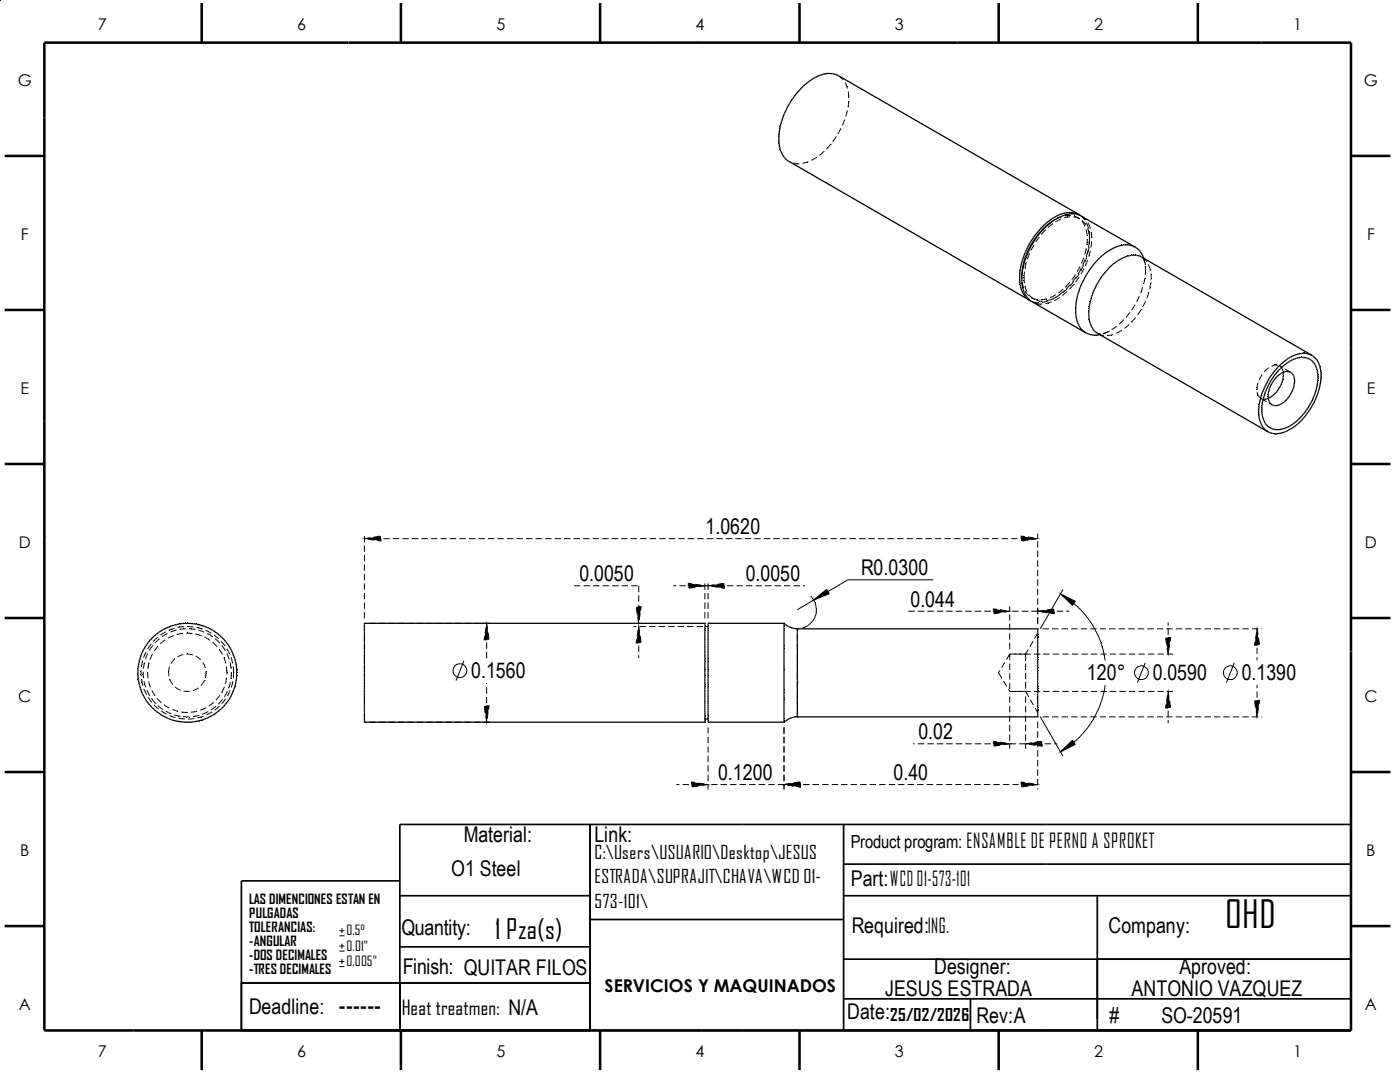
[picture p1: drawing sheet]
<svg xmlns="http://www.w3.org/2000/svg" width="279mm" height="216mm" viewBox="0 0 279 216" stroke-linecap="round" stroke-linejoin="round" font-family="sans-serif">
<g fill="#000">
<path d="M158.1 19.6l.1 .1zM158.4 19.1l.1 .1zM158.7 18.7l.2 .1zM159.1 18.3l.1 .1zM159.5 17.9h.1zM159.9 17.5v.1zM159.9 17.4v.2zM160.2 17.1l.1 .1zM160.6 16.7l.1 .1zM160.7 16.7v.1zM161 16.4l.1 .1zM161.4 16.1l.1 .1z"/>
<path d="M161.8 15.8l.1 .1zM162.2 15.6l.1 .1zM162.6 15.3l.1 .2zM163.1 15.1v.1zM163.4 14.9l.1 .2zM163.9 14.8v.1zM164.3 14.7v.1zM164.6 14.6l.1 .1zM164.7 14.6v.1zM165.1 14.6v.1zM165.4 14.5v.1zM165.8 14.6v.1z"/>
<path d="M166.2 14.6l-.1 .1zM166.5 14.6v.2zM166.8 14.7v.2zM167.1 14.9v.1zM155.3 28.2h.1zM155.3 27.2h.1zM155.4 28.6h.1zM155.4 26.8h.1zM155.4 29h.1zM155.4 26.2h.1zM155.5 29.5l.1-.1zM155.5 25.7h.1z"/>
<path d="M155.6 25.2h.1zM155.7 24.7h.1zM155.9 30.6l.1-.1zM155.9 24.2h.1zM156 30.9h.2zM156 23.7h.2zM156.2 23.1l.1 .1zM156.4 22.6h.1zM156.8 31.7l-.1 .1zM156.7 31.8l.1-.1zM156.7 22.1h.1zM156.9 32l.1-.1z"/>
<path d="M157.2 32.2l.1-.1zM157.2 21.1h.1zM157.5 20.6l.1 .1zM157.8 20.1l.1 .1zM203.4 55.9h.1zM203.4 54.9h.1zM203.4 56.3h.1zM203.4 54.5h.1zM203.5 56.8h.1zM203.5 54h.1zM203.5 57.2h.2zM203.5 53.5h.2z"/>
<path d="M203.6 57.6h.2zM203.6 53h.2zM203.8 58l.1-.1zM203.8 52.5h.1zM203.8 56.2l.1-.1zM203.8 55.2h.1zM203.8 54.7h.1zM203.8 56.6h.2zM203.8 54.7h.2zM203.8 54.2l.2 .1zM203.9 58.3h.1zM203.9 57h.1z"/>
<path d="M203.9 51.9h.1zM203.9 54.2h.1zM203.9 53.8h.1zM204 57.4h.1zM204 53.7l.1 .1zM204.1 58.7l.1-.1zM204.1 57.9l.1-.1zM204.1 51.4h.1zM204.1 53.2l.1 .1zM204.1 52.7l.1 .1zM204.2 58.3l.1-.1zM204.2 52.7h.1z"/>
<path d="M204.2 52.2l.1 .1zM204.4 58.9l-.1 .1zM204.3 50.9h.1zM204.3 52.2h.2zM204.6 59.2l-.1 .1zM204.5 50.3l.1 .1zM204.6 58.8v.1zM204.5 51.6l.1 .1zM204.7 59.5l.2-.1zM204.7 59.2h.2zM204.7 49.8l.2 .1zM204.7 51.1l.2 .1z"/>
<path d="M204.7 50.7l.2 .1zM205 58.8h.1zM205 59.7l.1-.1zM204.9 59.5l.2-.1zM204.9 50.6l.2 .1zM204.9 50.2l.2 .1zM205.2 59.8l.1-.1zM205.1 50.1h.2zM205.4 59.9h-.1zM205.2 48.8l.2 .1zM205.5 59.9l-.1 .1zM205.4 49.6h.1z"/>
<path d="M205.4 49.2l.1 .1zM205.5 48.3l.1 .1zM205.7 48.7l.1 .1zM206 48.6h.1zM206 48.3h.1zM206.1 47.3l.1 .1zM206.2 48.1h.2zM206.3 47.8l.1 .1zM206.5 46.9h.1zM206.6 47.3l.1 .1zM206.8 46.4l.1 .1zM206.9 46.9l.1 .1z"/>
<path d="M207.2 46l.1 .1zM207.3 46.7v.1zM207.3 46.5v.1zM207.5 45.6l.1 .1zM207.6 46.3l.1 .1zM207.6 46.1h.1zM207.9 45.2l.1 .1zM208 45.8l.1 .1zM208 45.7l.1 .1zM208.3 44.8l.1 .1zM208.4 45.5v.1zM208.4 45.3v.1z"/>
<path d="M208.7 44.5v.1zM208.7 44.4v.2zM208.7 45.1l.1 .1zM208.7 45h.1zM209.1 44.2h.1zM209.1 44.7l.1 .1zM209.1 44.6l.1 .1zM209.5 43.8v.1zM209.5 44.4l.1 .1zM209.5 44.3l.1 .1zM209.9 44.1l.1 .1zM210.3 43.3l.1 .1z"/>
<path d="M210.3 43.8l.1 .1zM210.7 59.3l.1 .1zM210.7 43.1v.1zM210.7 43.6l.1 .1zM211.5 58.7l.1 .1zM211.5 43.1l.1 .2zM211.9 42.5l.1 .2zM212 43v.1zM212.3 58.2l.1 .1zM212.3 42.4v.1zM212.4 58.7l.1 .1zM212.3 42.8l.1 .1z"/>
<path d="M212.6 57.2l.1 .1zM212.7 42.3v.2zM212.8 58.3l.1 .1zM213.1 42.3v.1zM213.1 42.6l.1 .2zM213.4 42.3l.1 .1zM213.5 42.3v.1zM213.5 42.5v.2zM213.8 42.3v.1zM213.9 42.5v.2zM214.2 56.3v.1zM214.2 42.3v.2z"/>
<path d="M214.3 42.5v.2zM214.5 42.4v.1zM214.6 42.6v.1zM214.7 59.9h.1zM215 42.6v.2zM215.2 43.5l.1-.1zM215.1 58.4h.1zM215.3 42.8v.1zM215.3 57.8l.1 .1zM215.5 42.8l-.1 .1zM215.6 43v-.1zM215.9 56.3h.1z"/>
<path d="M216.2 55.8h.1zM216.4 55.2l.1 .1zM216.7 54.8h.1zM217 54.3l.1 .1zM217.3 53.8l.1 .1zM217.6 59.7h.1zM217.6 53.3l.2 .1zM217.7 59.2h.1zM217.9 58.7l.1 .1zM218 52.9l.1 .1zM218.3 57.7l.1 .1zM218.5 57.2l.2 .1z"/>
<path d="M218.7 52.1l.1 .1zM218.7 52l.1 .2zM219.1 51.6l.1 .1zM219 56.3h.2zM219.5 51.3v.1zM219.6 55.4l.1 .1zM219.9 50.9l.1 .1zM220.3 50.6v.1zM220.3 54.5v.1zM220.6 54.1l.1 .1zM220.6 50.3l.1 .1zM220.9 53.7l.1 .1z"/>
<path d="M221.1 50v.1zM221.3 53.3l.1 .1zM221.5 49.7v.2zM221.7 53v.1zM221.9 49.5l.1 .2zM222 52.7h.1zM222.3 49.3v.1zM222.4 52.4l.1 .1zM222.7 49.1l.1 .2zM222.8 52.1v.1zM223.1 49v.1zM223.1 51.8l.1 .1z"/>
<path d="M223.5 48.9v.1zM223.6 51.6v.1zM223.5 51.6l.1 .1zM223.9 48.8v.1zM223.9 51.4l.1 .1zM224.3 48.8v.1zM224.3 51.2l.1 .2zM224.7 48.7v.2zM225 48.7v.2zM225.1 51v.1zM225.4 48.8l-.1 .1zM225.4 50.9l.1 .1z"/>
<path d="M225.7 48.9v.1zM225.8 50.8v.1zM226.1 48.9l-.1 .2zM226.2 50.8v.1zM226.1 50.8l.1 .1zM226.4 49.1l-.1 .1zM226.5 50.8v.1zM226.9 50.8l-.1 .2zM226.9 49.4v.1zM227.2 49.6l-.1 .1zM227.2 49.7h-.1zM227.2 50.9v.1z"/>
<path d="M227.4 50l.1-.1zM227.6 50.2h.1zM227.8 50.5h.1zM228 50.8h.1zM228.1 51.2l.2-.1zM228.3 51.5h.1zM205.8 60.1l-.1 .1zM214.5 62.4h.2zM214.5 61.4h.2zM214.6 62.8h.1zM214.6 60.9l.1 .1zM214.6 63.2h.2z"/>
<path d="M214.6 60.4l.2 .1zM214.7 63.7l.1-.1zM215.1 64.8l.1-.1zM215.3 65.1h.1zM215.6 65.4h-.1zM215.8 65.6l-.1 .1zM215.9 66l.1-.1zM216.3 66.1l-.1 .1zM216.5 66.3v.1zM216.8 66.5l-.1 .1zM217.1 66.6l-.1 .1zM217.2 62.9h.1z"/>
<path d="M217.2 63l.1-.1zM217.2 62.1h.1zM217.2 63.4h.1zM217.2 61.6h.1zM217.3 63.8h.1zM217.3 61.1l.1 .1zM217.3 61.2h.1zM217.4 66.7v.1zM217.3 64.2h.2zM217.3 60.7h.2zM217.5 64.6l.1-.1zM217.5 60.2h.1z"/>
<path d="M217.6 64.9h.1zM217.8 66.8l-.1 .1zM217.7 65.2h.1zM217.9 65.5h.1zM218.1 66.8v.2zM218.2 65.7l-.1 .1zM218.3 66.1l.1-.1zM218.4 66.9v.1zM218.6 66.3l.1-.1zM218.7 66.2l-.1 .1zM218.8 66.9v.1zM219.2 66.8v.2z"/>
<path d="M225.3 62.5l.1 .1zM225.8 64.3h.1zM251.4 79.8h.1zM251.5 79.3h.1zM251.6 78.8h.2zM251.8 78.3h.1zM252 79.5h.1zM252 77.8l.1 .1zM252.1 79l.2 .1zM252.2 77.3h.1zM252.3 78.6h.1zM252.4 74h.1z"/>
<path d="M252.4 78.1h.2zM252.4 76.8l.2 .1zM252.6 77.6l.2 .1zM252.7 76.3l.1 .1zM252.9 77.1l.1 .1zM252.9 79.1h.2zM252.9 75.9h.2zM253 79.3h.1zM253 79.4l.1-.1zM253 79.6h.1zM253 78.4l.1 .1zM253 78.7l.1 .1z"/>
<path d="M253 78.8h.1zM253.2 79.5v.1zM253.1 73.3l.1 .1zM253.1 79.9l.1-.1zM253.1 78.1h.1zM253.1 76.7l.1 .1zM253.2 77.8l.1 .1zM253.2 75.4l.1 .1zM253.2 77.5h.2zM253.4 79.3l.1 .2zM253.3 76.2l.1 .1zM253.4 77.1l.1 .1z"/>
<path d="M253.4 77.2h.1zM253.5 74.9l.1 .1zM253.7 79.2v.1zM253.6 75.8l.1 .1zM253.7 76.5l.1 .1zM253.9 79l.1 .1zM253.9 76.2l.1 .1zM253.8 74.5l.2 .1zM253.9 75.4h.1zM254.2 78.8l.1 .1zM254 75.9l.2 .1zM254.2 74.9l.1 .1z"/>
<path d="M254.2 74.1l.1 .1zM254.4 78.6l.1 .1zM254.3 75.6l.1 .1zM254.5 75.4h.1zM254.5 74.5l.1 .1zM254.5 73.7l.1 .1zM254.6 78.4h.1zM254.7 75.1l.1 .1zM254.8 74.1l.1 .1zM254.8 73.3l.1 .1zM255.1 77.8v.1zM255 74.9l.1 .1z"/>
<path d="M255.2 77.5l.2 .1zM255.1 73.8l.1 .1zM255.2 74.7l.1 .1zM255.2 72.9l.1 .1zM255.4 77.2l.1 .1zM255.6 76.9l.1 .1zM255.6 73.2l.1-.1zM255.5 73.4l.1 .1zM255.6 72.6l.1 .1zM255.7 74.3l.1 .2zM255.8 73.1l.1 .1zM255.9 75.9l.2 .1z"/>
<path d="M256 75.6h.2zM256 74.2v.1zM255.9 72.3h.1zM256.1 75.3l.1 .1zM256.1 75h.1zM256.1 74.5l.1-.1zM256.2 72.8v.1zM256.2 74.1l.1 .2zM256.3 71.9l.1 .2zM256.5 74v.2zM256.5 72.5l.1 .1zM256.8 74v.1z"/>
<path d="M256.7 74l.1 .1zM256.7 71.7l.1 .1zM257 79.5v.1zM257 74v.1zM256.9 72.3h.1zM257.2 79.2l.1 .1zM257.2 74v.2zM257.3 72v.1zM257.4 79h.1zM257.4 74.1v.1zM257.5 71.2v.1zM257.6 78.7h.1z"/>
<path d="M257.6 74.2v.1zM257.6 71.8l.1 .1zM257.7 78.4h.2zM257.8 74.3l-.1 .1zM257.9 78l.1 .1zM258 74.5h-.1zM258 77.7l.1 .1zM258 74.7l.1-.1zM258 71.6l.1 .2zM258.2 77.1h.2zM258.2 75.1h.2zM258.3 76.8h.1z"/>
<path d="M258.3 75.4l.1-.1zM258.2 70.8l.1 .1zM258.3 76.5h.1zM258.3 75.6h.1zM258.4 76.2h.1zM258.4 75.9h.1zM258.4 71.5v.1zM258.6 70.7l.1 .1zM258.7 71.4l.1 .1zM259 70.5v.2zM259.3 70.4l.1 .2zM259.4 70.4v.2z"/>
<path d="M259.4 71.2l.1 .1zM259.5 71.2v.1zM259.7 70.4l.1 .1zM259.8 71.2v.1zM260.1 71.2v.1zM260.1 70.4v.1zM260.4 71.2v.1zM260.4 70.4v.1zM260.8 71.3l-.1 .1zM260.8 70.4l-.1 .1zM261.1 71.4l-.1 .1zM261.1 70.5v.1z"/>
<path d="M261.3 71.5v.1zM261.4 70.6v.1zM261.5 71.8l.1-.1zM261.7 70.7v.1zM261.8 71.8v.2zM261.9 71.8l-.1 .2zM261.9 71l.1-.1zM262.1 72.1l-.1 .1zM262 72.2l.1-.1zM262 79.6l.1 .1zM262.2 72.4l.1-.1zM262.2 79.2h.1z"/>
<path d="M262.3 71l-.1 .2zM262.4 78.7h.1zM262.5 71.2l-.1 .2zM262.4 79.9l.1 .1zM262.5 72.9h.1zM262.5 78.2l.1 .1zM262.6 71.6l.1-.1zM262.6 79.5h.2zM262.7 73.2h.1zM262.7 77.8h.1zM262.8 73.6l.1-.1zM262.8 77.3h.1z"/>
<path d="M262.8 71.8h.1zM262.8 79h.1zM262.9 73.9h.1zM262.9 76.8h.1zM262.9 76.8l.1 .1zM262.9 74.3h.2zM262.9 76.4h.2zM263 74.7h.1zM263 75.9h.1zM263 75.1h.1zM263 75.5h.1zM263 72.1h.1z"/>
<path d="M263 78.5h.1zM263.1 72.4h.2zM263.1 78h.2zM263.3 77.5h.1zM263.4 73.1h.1zM263.4 77h.1zM263.5 73.5l.1-.1zM263.5 76.5h.1zM263.5 76.5l.1 .1zM263.6 73.9h.1zM263.6 76.1h.1zM263.6 74.3h.1z"/>
<path d="M263.6 75.6h.1zM263.7 74.7h.1zM263.7 75.1h.1zM251.1 81.7h.1zM251.1 82.5h.1zM251.1 82.1h.1zM251.1 81.2h.1zM251.1 83h.1zM251.2 80.7h.1zM251.2 83.4h.1zM251.2 80.3h.2zM251.2 83.8l.2-.1z"/>
<path d="M251.4 84.2l.1-.1zM251.5 84.5h.1zM251.8 84.8h-.1zM251.6 84.8h.2zM251.7 81.3h.1zM251.7 82.2h.1zM251.7 81.7h.1zM251.8 80.9h.1zM251.8 82.6l.1-.1zM251.8 80.4h.1zM251.8 83l.1-.1zM251.9 85l-.1 .1z"/>
<path d="M251.9 80h.1zM251.9 83.3h.1zM252 83.7h.1zM252 85.4l.1-.1zM252.1 84l.2-.1zM252.2 85.7l.1-.1zM252.4 84.2l-.1 .1zM252.3 84.3l.1-.1zM252.6 85.8l-.1 .1zM252.6 84.8h.2zM252.8 86l-.1 .1zM252.9 85.1l.1-.1z"/>
<path d="M253.1 86.1l-.1 .2zM253.2 85.2l-.1 .1zM253.2 80.1h.1zM253.2 80.3h.2zM253.4 85.3v.2zM253.4 80.5h.1zM253.5 80.7l.1-.1zM253.6 86.4v.1zM253.7 85.5v.1zM253.7 80.8l.1-.1zM253.8 80.7l-.1 .2zM254 80.8l-.1 .1z"/>
<path d="M254 86.5l-.1 .1zM254 85.6v.1zM254 85.6l-.1 .1zM254.2 80.9l-.1 .1zM254.3 85.7v.1zM254.3 86.5v.2zM254.4 80.9l-.1 .2zM254.6 80.9v.2zM254.6 85.7v.2zM254.6 86.6v.1zM254.8 80.9v.2zM254.9 85.7v.2z"/>
<path d="M254.9 86.5v.2zM255.1 80.9v.1zM255.2 85.7v.2zM255.3 80.8l.1 .1zM255.3 86.5v.1zM255.5 80.7l.1 .1zM255.6 85.7v.1zM255.7 86.4v.2zM255.8 80.6h.1zM255.9 85.6v.1zM256 80.4l.1 .1zM256 86.3l.1 .1z"/>
<path d="M256 86.3v.1zM256.2 85.5l.1 .1zM256.3 80.2l.1 .1zM256.4 86.2l.1 .1zM256.4 86.2v.1zM256.5 80l.1 .1zM256.6 85.4l.1 .1zM257 85.2v.1zM257.1 85.9l.1 .1zM257.5 85.6l.1 .2zM257.7 84.8l.1 .1zM257.9 85.4l.1 .1z"/>
<path d="M258.1 84.6v.1zM258.3 85.1l.1 .2zM258.4 84.3l.1 .1zM258.7 84.9v.1zM258.8 84l.1 .1zM259 84.5l.1 .1zM259.1 83.7l.1 .1zM259.4 84.2l.1 .1zM259.8 83l.1 .1zM260.1 82.6l.1 .1zM260.1 83.5l.1 .1zM260.4 82.3h.1z"/>
<path d="M260.4 83.1l.1 .1zM260.7 81.8l.1 .1zM260.7 82.7l.2 .1zM261 81.4l.1 .1zM261.1 82.3h.1zM261.3 81h.1zM261.4 81.8l.1 .1zM261.5 80.5l.2 .1zM261.9 80.9h.1zM262.2 80.4l.1 .1zM72.7 107.5l3.3-.5v.9zM72.2 107.5h.5z"/>
<path d="M76 107.9l.1 .2zM137.3 116.3l.1 .1zM137.4 116.4l3.3 .5-3.3 .5zM140.7 116.8l.5 .1zM140.7 116.9h.5zM141.3 116.9l3.3-.5v1zM140.8 116.9h.5zM144.6 117.4l.1 .1zM162.4 119.7l2.6-2.1 .5 .9zM161.9 120l.5-.3zM165 117.5v.1zM165.5 118.5h.1z"/>
<path d="M203.7 106.8l.1 .2zM203.8 107l3.3 .5-3.3 .4zM207.1 107.4l.5 .1zM207.1 107.5h.5zM211.6 118.5l3 1.5-.6 .8zM211.2 118.2l.4 .3zM214.6 120l.1-.1zM27.4 133.9l.1 .1zM27.4 134.5h.1zM27.4 133.4h.2zM27.4 135.1h.2zM27.5 132.8h.1z"/>
<path d="M27.5 135.7h.1zM27.6 132.2l.1 .1zM27.6 136.2h.1zM27.6 136.3l.1-.1zM27.7 131.7h.2zM27.7 136.8h.2zM27.9 131.1l.1 .1zM27.9 137.4l.1-.1zM28.1 130.6h.1zM28.1 137.9h.1zM28.3 130l.1 .1zM28.6 129.5l.1 .1z"/>
<path d="M28.8 129l.2 .1zM28.8 139.4h.2zM29.2 128.6l.1 .1zM29.3 139.9l-.1 .1zM29.5 128.1l.1 .1zM29.8 139.7h.1zM29.9 127.6l.1 .1zM30.4 139.5l-.1 .1zM30.3 127.2l.1 .1zM30.7 126.8l.1 .1zM30.9 128.1l.1 .1zM31.1 126.4l.1 .2z"/>
<path d="M31.2 129.2v.1zM31.6 126.1l.1 .1zM32 125.8l.1 .1zM32.6 125.5v.1zM33.1 125.2v.1zM33.6 125l.1 .1zM34.1 124.8l.1 .1zM34.7 124.6v.2zM35.2 124.5l.1 .1zM35.8 124.4v.1zM36.4 124.3v.1zM37 124.2v.2z"/>
<path d="M37.5 124.2v.2zM38.1 124.3v.1zM38.7 124.3v.2zM39.2 124.4v.1zM39.8 124.5v.2zM40.2 136.7h.1zM40.3 124.7v.1zM40.9 124.9v.1zM41.4 125.1v.1zM41.9 127.6l-.1 .1zM42 125.3l-.1 .2zM42.3 127l.1-.1z"/>
<path d="M42.6 128.4l.1-.1zM43 125.9l-.1 .2zM43.3 139.4l.1 .1zM43.3 126.4l.1-.1zM43.9 126.7h-.1zM44.2 127.1l.1-.1zM44.4 128.1l-.1 .1zM44.6 127.5l.1-.1zM45.1 127.9l-.1 .1zM45.4 128.3l-.1 .1zM45.8 128.8l-.1 .1zM45.7 139.6l.1 .1z"/>
<path d="M46 129.4l.1-.1zM46.2 129.8h.2zM46.2 138.6l.2 .1zM46.4 130.4l.2-.1zM46.4 138.1l.2 .1zM46.7 130.9h.1zM46.7 137.6h.1zM47 132h.1zM47 136.5h.1zM47.1 132.5h.1zM47.1 135.9l.1 .1zM47.2 133.1h.1z"/>
<path d="M47.2 135.4h.1zM47.2 133.7h.2zM47.2 134.8h.2zM47.2 134.2h.2zM72.7 139.6h.2zM72.7 139.1h.2zM72.7 134.8h.2zM72.7 132h.2zM72.7 131.4h.2zM72.7 129.4h.2zM72.7 128.9h.2zM72.7 125.7h.2z"/>
<path d="M72.7 125.5h.2zM72.7 125h.2zM72.7 124.8h.2zM96.6 127.7l-.1 .1zM97.1 124.4l.5 3.3h-1zM97.1 123.8l-.1 .6zM97.1 123.8l.1 .6zM127 128.3l-.1 .1zM126.9 128.3v.1zM127 121.1h1l-.5 3.3zM127.5 125l.5 3.3h-1zM127.5 124.5l-.1 .5z"/>
<path d="M127.5 124.5l.1 .5zM127.5 124.4v.5zM127.4 124.4l.1 .5zM128 121.1l.1-.1zM140.7 137.1h.1zM140.7 136.5h.1zM140.7 134.8h.1zM140.7 133.7h.1zM140.7 132h.1zM140.7 131.4h.1zM140.7 125.7h.1zM140.7 125.5h.1z"/>
<path d="M140.7 125h.1zM140.7 124.8h.1zM141.3 137.1h.1zM141.3 136.5h.1zM141.3 134.8h.1zM141.3 133.7h.1zM141.3 132h.1zM141.3 131.4h.1zM141.3 125.7h.1zM141.3 125.5h.1zM141.3 125h.1zM141.3 124.8h.1z"/>
<path d="M156.5 139.6h.1zM156.5 139.1h.1zM156.5 138.1h.1zM156.5 137.6h.1zM156.5 133.7h.1zM156.5 129.4h.1zM156.5 128.9h.1zM156.5 125.7h.1zM156.5 125.5h.1zM156.5 125h.1zM156.5 124.8h.1zM156.7 124.7l.1-.1z"/>
<path d="M157.1 124.8l-.1 .1zM157.4 125l-.1 .1zM157.7 125.2l-.1 .1zM158 125.3v.1zM158.4 125.4v.1zM158.7 125.4v.2zM159 125.5h.1zM159 126.7h.1zM159 127h.1zM159 127.3h.1zM159 130.6h.1zM159 131.1h.1z"/>
<path d="M159 131.6h.1zM159 133.2h.1zM159 133.7h.1zM159 136.9h.1zM159 137.4h.1zM159 137.9h.1zM161.8 124.3l.1 .1zM198.2 121.4v.1zM198.2 121.5l3.3 .5-3.3 .5zM201.5 122h.6zM207.1 122l3.3-.5v1zM206.5 122h.6z"/>
<path d="M206.5 122l.6-.1zM207.1 137.9h.1zM207.1 137.4h.1zM207.1 136.9h.1zM207.1 133.7h.1zM207.1 133.2h.1zM207.1 131.6h.1zM207.1 131.1h.1zM207.1 130.6h.1zM207.1 127.3h.1zM207.1 127h.1zM207.1 126.7h.1z"/>
<path d="M210.4 122.5l.1 .1zM214 120.8v.1zM214 120.9v-.1v.1zM214.6 120.6h.1zM215.3 121.3v-.1zM217.1 123.4l.1-.1zM232.6 127.2h1l-.5 3.3zM233.1 138l.5 3.3h-1zM233.1 137.4l-.1 .6zM233.1 137.4l.1 .6zM233.1 130.5v.6zM233 130.5l.1 .6z"/>
<path d="M233.6 127.2l.1-.1zM250.4 128.7l-.1 .1zM250.9 125.5l.5 3.2h-1zM250.9 124.9v.6zM251.4 139.7h.1zM29.5 140.4l.1-.1zM30 140.8h-.1zM30.4 141.2l-.1 .1zM30.8 141.6h-.1zM31.2 141.9l-.1 .1zM31.7 142.3l-.1 .1zM32.1 142.6l-.1 .1z"/>
<path d="M32.6 142.9v.1zM33.1 143.1v.2zM33.7 143.4l-.1 .1zM34.2 143.6l-.1 .1zM34.7 143.8v.1zM35.3 143.9l-.1 .1zM35.8 144v.1zM36.4 144.1v.1zM37 144.1v.1zM37.5 144.1v.1zM38.1 144.1v.1zM38.7 144v.1z"/>
<path d="M39.2 143.9v.2zM39.8 143.8v.1zM40.3 143.7v.1zM40.3 143.7l.1 .1zM40.9 143.5v.1zM41.4 143.3v.1zM41.8 140.8h.1zM41.9 143l.1 .1zM42.3 141.5l.1 .1zM42.4 142.7l.1 .2zM42.9 142.5h.1zM43.3 142.1l.1 .1z"/>
<path d="M43.8 141.8l.1 .1zM44.2 141.4l.1 .1zM44.6 141l.1 .1zM45 140.5l.1 .1zM45.3 140.1l.1 .1zM72.7 144.1h.2zM72.7 143h.2zM72.7 142.7h.2zM96.6 140.8h1l-.5 3.3zM97.1 144.1v.6zM97 144.1l.1 .6zM97.6 140.8h.1z"/>
<path d="M137.9 156h.1zM140.7 144.1h.1zM140.7 143.7h.1zM140.7 143.5h.1zM140.7 143h.1zM140.7 142.7h.1zM138 156l3.3 .5-3.3 .6zM141.3 156.5h.6zM141.3 144.1h.1zM141.3 143.7h.1zM141.3 143.5h.1zM141.3 143h.1z"/>
<path d="M141.3 142.7h.1zM156.5 156.5l3.3-.5v1.1zM155.9 156.5l.6 .1zM155.9 156.5h.6zM156.5 144.1h.1zM156.5 143.7h.1zM156.5 143.5h.1zM156.7 143.8l.1 .1zM157 143.6l.1 .1zM157.3 143.3l.1 .2zM157.6 143.2l.1 .1zM158 143.1v.1z"/>
<path d="M158.4 143v.1zM158.7 142.9v.1zM159 141.2h.1zM159 141.5h.1zM159 141.8h.1zM159.8 157.1h.1zM198.2 147.8v.1zM198.2 147.9l3.3 .5-3.3 .5zM201.5 148.3l.6 .1zM201.5 148.4h.6zM203.7 156h.1zM204.7 148.4l3.3-.5v1z"/>
<path d="M204.1 148.4l.6 .1zM204.1 148.4l.6-.1zM203.8 156l3.3 .5-3.3 .6zM207.1 156.5h.5zM207.1 141.8h.1zM207.1 141.5h.1zM207.1 141.2h.1zM208 148.9l.1 .1zM211.6 150l2.4-2.3 .6 .8zM211.2 150.3l.5-.2zM211.2 150.3l.4-.4zM214 147.7v-.1z"/>
<path d="M214 147.6v.1zM214.6 148.5h.1zM216.1 146.3l.1 .1zM232.5 141.4l.1-.1zM250.4 139.7h1l-.5 3.3zM250.9 143v.6zM250.8 143l.1 .6z"/>
</g>
<g fill="none" stroke="#000" stroke-width=".2">
<path d="M167.3 15.1l1 .9M168.7 16.5l.4 1.2M169.3 18.2l.1 1.3M157.5 32.2l.1 .1M158.2 32.6l1.3 .1M161.3 32.3l-1.2 .3M163 31.4l-1.1 .6M164.5 30.1l-1 .9M165.8 28.8h.1M165.8 28.8l-.9 .9M166.9 27.2l-.7 1.1M167.9 25.6l-.7 1.1"/>
<path d="M168.6 23.8l-.5 1.2M169.1 22l-.3 1.2M169.4 20.2l-.2 1.2M203.9 55.4v.3M204 56.3l.3 1.2M204.5 54.2l-.1 2.3M204.6 53.6h.1M204.6 57.1h.1M204.6 57.1l.4 1.2M204.6 58.1l.8 1M204.9 52.3l-.3 1.3M205.3 58.8l.9 .8"/>
<path d="M205.5 50.5l-.4 1.2M205.8 59.4l.5 .2M205.9 59.4l1.2 .4M206.2 59.6h.1M206.4 48.9l-.6 1.1M206.8 59.9l1.3 .2M207.4 47.3l-.7 1M208.7 45.8l-.9 1M209 59.6l-1.3 .2M209.9 59.7l-1.2 .3M210.1 44.6l-1 .8M210.7 58.8l-1.2 .6"/>
<path d="M210.9 59.2l-1.2 .6M211.5 59.4l-1.1 .6M211.6 58.8l-1.1 .6M211.8 43.7l-1.1 .6M211.8 43.3l-1.1 .4M212.2 57.7l-1 .8M212.3 58.1h.1M212.3 58.1l-.9 .8M212.6 57.2h.1M213 58.2l-1 .8M213 57.6l-.9 .8M213.5 56.3l-.9 .9"/>
<path d="M213.6 43.3l-1.2 .2M213.7 56.7l-.9 .9M213.7 43l-1.3 .1M214.2 43.3l1.2 .3M214.3 56.8h.1M214.3 56.8l-.9 .9M214.3 56.1l-.8 1M214.3 43.1l1.1 .6M214.6 54.8l-.7 1M214.8 55.2l-.7 1M215.1 43.4l.4 .3M215.4 55.2l-.7 1.1"/>
<path d="M215.4 54.6l-.7 1M215.6 53.1l-.6 1.1M215.6 43l.9 .9M215.7 54h.1M215.8 53.6l-.7 1.1M215.8 43.1h.1M215.9 43.1l.9 .8M215.9 44.1l.6 1.1M216 44l.7 1M216.2 52.9l-.5 1.1M216.3 53.6l-.6 1.1M216.3 51.4l-.4 1.2"/>
<path d="M216.5 51.8l-.4 1.2M216.7 45.8l.3 1.2M216.8 49.5l-.3 1.3M216.8 44.4l.5 1.2M216.9 51.1l-.4 1.2M217 47.7l-.1 1.2M217 45.6l.3 1.1M217.1 50l-.4 1.2M217.1 51.9l-.5 1.1M217.1 44.4l.5 1.2M217.3 46.2v.1M217.3 46.3l.1 2.3"/>
<path d="M217.3 49.3l-.2 1.2M217.4 48.1l-.2 1.3M217.6 50l-.3 1.2M217.8 46.3l.1 1.2M217.8 48.1l-.1 1.3M227.4 59.1l-.5 1.1M228 57.3l-.4 1.2M228.3 51.6l.3 1.2M228.3 51.6l.6 .6M228.3 51.6l-.4-.2 .3 .2 .3 .9M228.5 55.5l-.3 1.2M228.6 53v1.8"/>
<path d="M229.2 52.7l.4 1.2M229.3 58.3l-.4 1.2M229.6 53.9h.1M229.7 56.5h.1M229.7 56.5l-.3 1.2M229.7 54.6v1.2M206 60.2l.2 .1M206 60.2l1.3 .2M206.8 60.5l1.2 .2M209.2 60.1l-1.3 .3M209.8 60.2l-1.2 .4M219.5 66.8h.1"/>
<path d="M219.7 66.6l-.6-.1 .6 .3 .6 .1M220.7 66.4l-.6 .2M221.3 66.1l-1 .4M221.4 66l-.7 .4M222.2 66.7l-1.3 .3M222.9 65.1l-1.1 .7M223.9 65.9l-1.1 .6M224.3 63.8l-.9 .9M225.4 64.7l-1 .8M225.5 62.4l-.8 .9M225.8 64.3h.1M226.5 60.8l-.7 1"/>
<path d="M226.7 63.3l-.9 1M227.8 61.8h.1M227.8 61.8l-.8 1M228.6 60.1l-.6 1.1M250.9 77.6h.1M250.9 78.3l.2 .6 .4 .5M251.1 76.4l-.2 1.2M251.6 79.5l1.1 .6M251.9 74.7l-.6 1.1M253.1 79.5l-1 .1M253.2 73.4l-.9 .8M255 72.9h-.6l-.6 .2"/>
<path d="M255.4 73l.5 .4M255.6 73.2h.1M255.6 73.2l.3 .5 .2 .6M256.5 73.7l1.1 .6M253.3 80.4l.6 .4M72.7 106.9v1.3M72.7 108.8v1.3M72.7 110.7v1.3M72.7 112.6v1.3M72.7 114.5v1.3M72.7 116.4v1.3M72.7 118.3v1.3"/>
<path d="M73.4 107.6l1.3 .2M74 107.3l-1.3 .2h1.3M74.6 107.5h1.3M75.9 107l-1.3 .2M76 107.4v.5h-.7M76.5 107.5h1.3M78.4 107.5h1.3M80.3 107.5h1.3M82.2 107.5h1.3M84.1 107.5h1.3M86 107.5h1.3M87.9 107.5h1.3"/>
<path d="M89.8 107.5h1.3M91.7 107.5h1.3M93.6 107.5h1.3M95.5 107.5h1.3M97.4 107.5h1.3M99.3 107.5h1.2M101.2 107.5h1.2M103.1 107.5h1.3M105 107.5h1.3M106.9 107.5h1.3M108.8 107.5h1.3M110.7 107.5h1.3"/>
<path d="M112.6 107.5h1.2M114.5 107.5h1.2M114.6 116.9h1.2M116.4 107.5h1.2M116.5 116.9h1.2M118.3 107.5h1.2M118.4 116.9h1.2M120.2 107.5h1.3M120.3 116.9h1.2M122.1 107.5h1.3M122.2 116.9h1.2M124 107.5h1.2"/>
<path d="M124.1 116.9h1.2M125.9 107.5h1.2M126 116.9h1.2M127.5 116.9v1.3M127.5 118.8v1.3M127.8 107.5h1.2M129.7 107.5h1.2M131.6 107.5h1.2M133.5 107.5h1.2M134.3 116.9h.7M135.4 107.5h1.2M135.6 116.9h1.3"/>
<path d="M137.2 107.5h1.3M137.5 116.9h1.3M138.1 116.5l-.7-.1v.5M138.7 116.6l1.3 .2M138.8 117.2l-1.3 .1M139.1 107.5h1.3M139.4 116.9h3.2M140.7 116.4v1.3M140.7 118.3v1.3M140.7 116.9l-1.3 .2M141.1 107.5h1.2M141.3 116.4v1.3"/>
<path d="M141.3 118.3v1.3M142 117l1.3 .2M142.5 116.7l-1.2 .2M143 107.5h1.2M143.2 116.9h1.2M144.4 116.4l-1.2 .2M144.6 116.8v.6l-.7-.1M144.9 107.5h1.2M145.1 116.9h1.2M146.8 107.5h1.2M147 116.9h1.3M148.6 107.5h1.3"/>
<path d="M148.9 116.9h1.3M150.5 107.5h1.3M150.8 116.9h1.3M152.4 107.5h1.3M152.7 116.9h1.3M154.3 107.5h1.3M154.6 116.9h1.3M156.3 107.5h1.2M156.5 116.9h1.2M158.2 107.5h1.2M158.4 116.9h1.2M160 107.5h1.3"/>
<path d="M160.3 116.9h.4M161.8 119a3.8 3.8 0 0 1-1.7 6.3M161.9 107.5h1.3M162.4 119.7l-3.3 2M162.4 119.7l2.6-2.1 .5 .9zM163.8 107.5h1.3M165.7 107.5h1.3M167.6 107.5h1.3M169.5 107.5h1.3M171.4 107.5h1.3M173.3 107.5h1.3M175.2 107.5h1.3"/>
<path d="M177.1 107.5h1.3M179 107.5h1.3M180.9 107.5h1.3M182.8 107.5h1.3M184.7 107.5h1.3M186.3 115.7h-17.1l-6.8 4M186.6 107.5h1.3M188.5 107.5h1.3M190.4 107.5h1.3M192.3 107.5h1.3M194.2 107.5h1.3M196.1 107.5h1.3"/>
<path d="M198 107.5h1.3M199.9 107.5h1.3M201.8 107.5h1.3M203.7 107.5h1.3M204.5 107.1l-.7-.1v.5M205.1 107.1l1.3 .3M205.2 107.7l-1.2 .2M205.6 107.5h1.3M207 107.4l-1.2 .3M207.1 106.5v.9M207.1 108v1.3M207.1 109.9v1.3"/>
<path d="M207.1 111.8v1.3M207.1 113.7v1.3M207.1 115.6v1.3M207.1 117.5v1.2M207.1 119.4v1.2M211.6 118.5a18.2 18.2 0 0 1 9 13.3M211.6 118.5l3 1.5-.6 .8zM212.1 117.6l-4.5 7.9M28.2 133.7v1.3M28.2 135.6l.3 1.2M28.4 131.8l-.2 1.3M28.6 134l.1 1.3"/>
<path d="M28.7 137.5l.6 1.1M28.7 135.9l.4 1.2M28.8 132.2l-.2 1.2M29.2 130.1l-.5 1.1M29.3 137.7l.6 1.2M29.5 134.1v1.2M29.5 130.4l-.5 1.1M29.5 139.1l.8 1.1M29.7 136l.4 1.2M29.8 132.2l-.3 1.3M30.2 128.5l-.7 1M30.2 139.4l.8 .9"/>
<path d="M30.3 137.8l.6 1.1M30.4 130.5l-.5 1.1M30.5 128.8l-.7 1M31.3 139.4l.9 .9M31.5 127.1l-.9 .9M31.5 128.9l-.7 1M31.8 127.4l-.9 .9M33 127.7l-1 .8M33.1 126.1l-1.1 .6M33.4 126.4l-1.1 .6M33.9 133l-.2 .9v1M33.9 135.5l.6 1.1"/>
<path d="M34.7 126.8l-1.2 .5M34.8 125.4l-1.1 .4M34.9 131.4l-.8 1M34.9 137.1l1.1 .6M35.2 125.7l-1.2 .5M36.5 126.4l-1.2 .2M36.6 130.6l-1.2 .5M36.6 137.9l1.3 .1M36.7 125.1l-1.3 .1M37.1 125.5l-1.3 .1M37.2 126.4h1.2M37.2 130.5l1.3 .2"/>
<path d="M37.3 125l1.3 .1M37.7 125.5l1.3 .1M39 126.5h.1M39 126.5l1.3 .4M39.1 130.9l.9 .8M39.2 125.2l1.2 .3M39.6 125.7l1.2 .5M39.6 137.2l-1.1 .6M40.5 132.2l.5 1.1M40.8 135.8h.1M40.8 127.1l1.1 .7M40.8 135.8l-.7 1"/>
<path d="M41 125.8l1.2 .5M41.1 133.9l-.1 1.3M41.4 126.4l1.1 .6M42.4 128.1l.9 .9M42.7 126.7l1 .8M42.9 127.4l1 .9M43.7 129.5l.7 1.1M43.9 138.7l-.8 1M44.1 127.9l.8 1M44.2 138.2h.1M44.3 128.8l.7 1M44.4 139.6l-.8 .9"/>
<path d="M44.7 131.1l.3 1.3M44.8 137l-.6 1.2M45 139.4l-.8 1M45.2 133l.1 1.6M45.2 135.2l-.2 1.2M45.3 129.5l.5 1.1M45.3 130.4l.5 1.2M45.4 137.9l-.7 1.1M45.9 132.2l.2 1.2M45.9 137.8l-.5 1.1M46 136.1l-.4 1.2M46.1 131.1l.3 1.3"/>
<path d="M46.2 134.1l-.1 1.4M46.5 135.9l-.4 1.3M46.5 133l.1 2.3M72.7 120.2v1.3M72.7 122.1v1.3M73.7 124.4h1.3M75.6 124.4h1.3M77.5 124.4h1.3M79.4 124.4h1.3M81.3 124.4h1.3M83.2 124.4h1.3M85.1 124.4h1.3"/>
<path d="M87 124.4h1.3M88.9 124.4h1.3M90.8 124.4h1.3M92.6 131.9l-1.6 3.9M92.7 124.4h1.3M94.6 124.4h1.2M96.5 124.4h1.2M96.7 127l-.1 .7h.6M97 125.1l-.2 1.2M97.1 125.6v-1.2l.2 1.2M97.1 126.3v1.3M97.1 128.2v1.3"/>
<path d="M97.1 130.1v1.3M97.1 136.3v.2M97.1 137.2v1.2M97.1 139.1v1.2M97.4 126.2l.2 1.3M126.4 125h.6M127 121.2l.2 1.3M127.1 127.6l-.1 .7h.5M127.3 123.1l.2 1.2M127.3 125.7l-.1 1.3M127.4 121.1h.6l-.2 .7M127.5 120.7v1.2"/>
<path d="M127.5 122.6v1.2M127.5 126.3v-1.3l.1 1.3M127.5 126.9v1.3M127.5 128.8v1.3M127.5 130.7v.6M127.6 125h1.3M127.8 126.9l.1 1.2M127.8 122.4l-.2 1.3M129.5 125h1.3M131.4 125h1.3M133.3 125h1.3M135.3 125h1.2"/>
<path d="M137.1 125h1.3M139 125h1.3M140.7 120.2v1.3M140.7 122.1v1.3M141.3 120.2v1.3M141.3 122.1v1.3M159.1 136.1h.1M159.1 125.5h.1M159.1 125.5v.4M159.1 126.6v1.2M159.1 128.5v1.3M159.1 130.4v1.3"/>
<path d="M159.1 132.3v1.3M159.1 134.2v1.3M159.1 136.1v1.2M159.1 138v1.2M159.1 139.9v1.2M181.3 122h1.2M183.2 122h1.2M185.1 122h1.3M187 122h1.3M188.8 122h1.3M190.8 122h1.2M192.7 122h1.2"/>
<path d="M194.6 122h1.2M196.5 122h1.2M198.4 122h1.2M199 121.6l-.8-.1v.5M199.6 133.8l-.3 .4 .6 1.1M199.6 121.7l1.2 .2M199.6 122.3l-1.2 .2M200.3 135.9l.6 1M200.3 122h1.2M200.5 132.2l-.6 1M201.3 137.5l.2 .5h4.2M201.5 130.5h.1"/>
<path d="M201.5 130.5h4.2M201.5 130.5l-.6 1.1M201.5 121v.9M201.5 122.6v1.2M201.5 124.5v1.2M201.5 126.4v1.2M201.5 128.3v1.2M201.5 130.5v1.3M201.5 132.4v1.3M201.5 134.3v1.3M201.5 136.2v1.3M201.5 139v1.3"/>
<path d="M201.5 122l-1.2 .2M202 122h1.3M203.9 122h1.3M204.7 130.5h.1M204.7 138l.6 1.1M204.7 130.5v1.3M204.7 132.4v1.3M204.7 134.2v1.3M204.7 136.1v1.3M204.7 139v1.3M205.2 129.6l-.5 .9M205.6 139.6l.6 1.1"/>
<path d="M205.8 122h2.6M206.2 128l-.7 1.1M206.3 130.5h1.3M206.3 138h1.3M207.1 126.3l-.6 1.1M207.1 121.3v1.3M207.1 123.2v1.3M207.8 122.1l1.2 .2M208.1 125.5h1.2M208.2 130.5h1.3M208.2 138h1.3M208.3 121.8l-1.1 .2"/>
<path d="M209 122h1.3M210 125.5h1.2M210.1 130.5h1.3M210.1 138h1.3M210.2 121.5l-1.2 .2M210.4 122v.5l-.7-.1M210.9 122h1.3M211.9 125.5h1.2M212 130.5h1.3M212 138h1.3M212.8 122h.6M213.8 125.5h1.3"/>
<path d="M213.9 130.5h1.3M213.9 138h1.3M215.7 125.5h1.3M215.8 130.5h1.3M215.8 138h1.3M217.6 125.5h1.3M217.7 130.5h1.3M217.7 138h1.3M219.5 125.5h1.2M219.6 130.5h1.3M219.6 138h1.3M220.6 136.7a18.2 18.2 0 0 1-9 13.3"/>
<path d="M221.4 125.5h1.2M221.5 130.5h1.3M221.5 138h1.3M223.3 125.5h1.2M223.4 130.5h1.3M223.4 138h1.3M225.2 125.5h1.2M225.3 130.5h1.3M225.3 138h1.3M227.1 125.5h1.2M227.2 130.5h1.3M227.2 138h1.3"/>
<path d="M228.6 132.2l-1.6 4M229 125.5h1.3M229.1 130.5h1.3M229.1 138h1.3M230.9 125.5h1.2M231 130.5h1.2M231 138h1.2M232.6 127.4l.2 1.3M232.7 125.5h1.3M232.9 130.5h1.2M232.9 138h1.2M233 138.7l-.2 1.2"/>
<path d="M233.1 127.2h.5l-.1 .7M233.1 124.2v.6M233.1 125.4v1.3M233.1 127.3v1.3M233.1 129.2v1.3l-.2-1.2M233.1 138v1.2M233.1 139.9v1.2M233.1 138l.2 1.2M233.1 138h.1M233.4 139.9l.2 1.2M233.4 128.6l-.2 1.2M234.7 125.5h1.2"/>
<path d="M236.6 125.5h1.2M238.5 125.5h1.2M240.4 125.5h1.2M242.3 125.5h1.2M244.1 125.5h1.3M246 125.5h1.3M246.3 132.2l-1.5 4M247.9 125.5h1.3M249.9 125.5h1.2M250.4 139.9l.2 1.3M250.5 128l-.1 .7h.5M250.8 126.2l-.2 1.2"/>
<path d="M250.8 139.7h.6l-.1 .8M250.9 126.7v-1.2l.2 1.2M250.9 127.3v1.3M250.9 129.2v1.3M250.9 131.1v.7M250.9 136.7v.6M250.9 138v1.2M250.9 139.9v1.2M251.2 127.3l.2 1.3M251.8 125.5h.1M30.7 140.6l1 .9M31 140.3h.1"/>
<path d="M31.5 140.8l1 .8M32.2 141.9l1 .6M32.7 140.6l1.1 .7M33.1 141.9l1.1 .6M33.8 142.8l1.2 .4M34.4 141.6l1.2 .3M34.8 142.7l1.2 .2M35.6 143.3l1.3 .2M36.2 142.1l1.3 .1M36.7 143h1.2M38.8 143.4l-1.3 .1M39.3 141.9l-1.2 .2"/>
<path d="M39.8 142.7l-1.3 .3M40.6 142.9l-1.2 .4M41.1 141.2l-1.1 .5M41.5 142l-1.1 .5M42.3 142.1l-1.1 .6M42.7 140.1l-1 .8M43.1 140.9l-1 .8M43.8 140.9l-1 .8M73.7 144.1h1.3M75.6 144.1h1.3M77.5 144.1h1.3M79.4 144.1h1.3"/>
<path d="M81.3 144.1h1.3M83.2 144.1h1.3M85.1 144.1h1.3M87 144.1h1.3M88.9 144.1h1.3M90.8 144.1h1.3M92.7 144.1h1.3M94.6 144.1h1.2M96.5 144.1h1.2M96.6 141l.2 1.2M97.1 140.8h.5l-.1 .7M97.1 141v1.2"/>
<path d="M97.1 142.8v1.3l-.2-1.2M97.4 142.2l-.2 1.2M135 156.5h.6M136.2 156.5h1.3M138.1 156.5h1.3M138.7 156.1l-.7-.1v.6M139.4 156.3l1.2 .1M139.4 156.8l-1.2 .2M140 156.5h1.3l-1.3 .2M141.3 145.1v1.3M141.3 147v1.3M141.3 148.9v1.3"/>
<path d="M141.3 150.8v1.3M141.3 152.7v1.3M141.3 154.6v1.3M141.3 156.5v1M141.9 156.5h1.3M143.8 156.5h1.3M145.7 156.5h1.3M147.6 156.5h1.3M149.5 156.5h1.3M151.4 156.5h1.3M153.3 156.5h1.3M155.2 156.5h2.5"/>
<path d="M156.5 145.1v1.3M156.5 147v1.3M156.5 148.9v1.3M156.5 150.8v1.3M156.5 152.7v1.3M156.5 154.6v1.3M156.5 156.5v1M157.2 156.6l1.2 .2M157.7 156.3l-1.2 .2M158.4 156.5h1.2M159.1 143h.1M159.1 141.8v1.2"/>
<path d="M159.6 156l-1.2 .3M159.8 156.5v.6l-.8-.2M160.3 156.5h1.2M162.2 156.5h1.2M164.1 156.5h1.3M166 156.5h1.3M167.9 156.5h1.2M169.8 156.5h1.2M171.7 156.5h1.2M173.6 156.5h1.2M175.5 156.5h1.2M177.4 156.5h1.2"/>
<path d="M179.2 156.5h1.3M181.1 156.5h1.3M182.2 148.4h.3M183 156.5h1.3M183.2 148.4h1.2M185 156.5h1.2M185.1 148.4h1.3M186.9 156.5h1.2M187 148.4h1.3M188.8 156.5h1.2M188.8 148.4h1.3M190.7 156.5h1.2"/>
<path d="M190.8 148.4h1.2M192.5 156.5h1.3M192.7 148.4h1.2M194.4 156.5h1.3M194.6 148.4h1.2M196.3 156.5h1.3M196.5 148.4h1.2M198.2 156.5h1.3M198.4 148.4h1.2M199 148l-.8-.1v.5M199.6 148.1l1.2 .2M199.6 148.7l-1.2 .2"/>
<path d="M200.2 156.5h1.2M200.3 148.4h2.5M201.5 148.4l-1.2 .2M201.5 140.9v1.3M201.5 142.8v1.3M201.5 144.7v1.2M201.5 146.6v1.2M201.5 148.5v.9M202.1 156.5h1.2M203.4 148.4h2.6M203.9 156.5h1.3M204.5 156.1l-.7-.1v.6"/>
<path d="M204.7 140.9v1.3M204.7 142.8v1.3M204.7 144.7v1.2M204.7 146.6v1.2M204.7 148.5v.9M205.1 156.3l1.3 .1M205.2 156.8l-1.2 .2M205.4 148.5l1.2 .2M205.8 156.5h1.3l-1.3 .2M206 148.2l-1.3 .2M206.6 141.3l.5 .9M206.6 148.4h1.3"/>
<path d="M207.1 144v1.3M207.1 145.9v1.3M207.1 147.8v1.3M207.1 149.7v1.3M207.1 151.6v1.3M207.1 153.5v1.3M207.1 155.4v1.3M207.1 157.3v.2M207.6 143l4.5 7.9M207.8 147.9l-1.3 .2M208 148.4v.5l-.7-.1M208.1 143h1.2"/>
<path d="M208.5 148.4h1.3M210 143h1.2M210.4 148.4h.6M211.6 150l2.4-2.3 .6 .8zM211.9 143h1.2M213.8 143h1.3M215.7 143h1.3M217.6 143h1.3M219.5 143h1.2M221.4 143h1.2M223.3 143h1.2M225.2 143h1.2"/>
<path d="M227.1 143h1.2M229 143h1.3M230.9 143h1.2M232.7 140.5l-.1 .8h.6M232.7 143h1.3M233.1 141.8v1.2M233.1 143.7v.6M234.7 143h1.2M236.6 143h1.2M238.5 143h1.2M240.4 143h1.2M242.3 143h1.2"/>
<path d="M244.1 143h1.3M246 143h1.3M247.9 143h1.3M249.9 143h1.2M250.7 141.8l.2 1.2v-1.2M251.2 141.1l-.2 1.2M251.8 143h.1M67.7 186.7h1M67.7 185.7h1M67.7 189.8h1M67.7 188.8h1M67.7 192.9h1"/>
<path d="M67.7 191.9h1M68.2 185.2v1M68.2 188.3v1M68.2 191.3v1.1"/>
<circle cx="91.8" cy="133.8" r="1.38"/>
<circle cx="227.8" cy="134.2" r="1.37"/>
<circle cx="245.5" cy="134.2" r="1.37"/>
</g>
<g fill="none" stroke="#000" stroke-width=".25">
<path d="M210.7 43.7a14 14 0 0 0-6.6 13.7l.8 1.8 .9 .9 10.9 6.3M215.4 42.8l-48.1-27.7a5.6 5.6 0 0 0-5.8 1.1 14.9 14.9 0 0 0-6 12.8 4.4 4.4 0 0 0 2 3.2l48 27.7M215.6 43a5.1 5.1 0 0 0-5.7 .6 15.3 15.3 0 0 0-6.4 12.7 4.5 4.5 0 0 0 2.2 3.8M226.6 49.3l-10.8-6.2a4.7 4.7 0 0 0-5 .6 15.6 15.6 0 0 0-6.9 11.5M228.3 51.5a3.8 3.8 0 0 0-5.5-2.2 12.9 12.9 0 0 0-6.3 6 12.1 12.1 0 0 0-1.6 8.7 3.7 3.7 0 0 0 4.6 2.8M228.3 51.5v.1M254.8 75.2a2.58 2.58 0 0 1 2.8-.9 2.05 2.05 0 0 1 .7 2.5 5.4 5.4 0 0 1-3.5 4.1 1.62 1.62 0 0 1-1.7-2.1 5.7 5.7 0 0 1 1.7-3.6zM254.9 74.2l1-1a6.1 6.1 0 0 1 4.5-1.9 3.4 3.4 0 0 1 2.6 3.8 12.2 12.2 0 0 1-5.3 9.7 3.8 3.8 0 0 1-4.7 .2 5.1 5.1 0 0 1-1-5 13.7 13.7 0 0 1 2.9-5.8zM255.3 73a6.5 6.5 0 0 1 5.8-2.4 3.9 3.9 0 0 1 2.6 4.1 13.4 13.4 0 0 1-6.9 11.4 3.5 3.5 0 0 1-5.2-1.6 9.6 9.6 0 0 1 1-7.6l1-1.9zM256.1 74.3a5.8 5.8 0 0 1-3 5.2M261.8 70.9l-33.9-19.5a4.2 4.2 0 0 0-4.7 .5 13.3 13.3 0 0 0-5.8 11.9l.4 1.4 1.1 1.2 34.1 19.7M72.7 124.4h.1"/>
<path d="M72.7 124.4h68M72.7 124.4v19.7M140.7 124.4h.1M140.7 125h.6M140.7 124.4v19.7M141.3 124.4h.1M141.3 124.4h15.2M141.3 124.4v19.7M156.5 124.4h.1M156.5 124.4a3.9 3.9 0 0 0 2.6 1.1M156.5 124.4v19.7M159.1 125.5h.1"/>
<path d="M159.1 125.5h48M159.1 125.5v17.5M207.1 125.5h.1M207.1 125.5v17.5M72.7 144.1h.1M72.7 144.1h68M140.7 144.1h.1M140.7 143.5h.6M141.3 144.1h.1M141.3 144.1h15.2M156.5 144.1h.1M159.1 143h.1"/>
<path d="M207.1 143h.1M207.1 143h-48.4a4.5 4.5 0 0 0-2.2 1.1"/>
<circle cx="37.4" cy="134.2" r="9.9"/>
</g>
<g fill="none" stroke="#000" stroke-width=".51">
<path d="M8.8 8.5h260.8v197.1h-260.8zM40.3 .6v7.9M80 .6v7.9M119.8 .6v7.9M159.6 .6v7.9M199.3 .6v7.9M239.1 .6v7.9M.9 31.1h7.9M269.6 31.1h7.9M.9 61.8h7.9M269.6 61.8h7.9M.9 92.6h7.9"/>
<path d="M269.6 92.6h7.9M269.6 107.1h.1M.9 123.3h7.9M269.6 123.3h7.9M.9 154.1h7.9M269.6 154.1h7.9M.9 184.8h7.9M269.6 184.8h7.9M40.3 205.6v7.9M80 205.6v7.9M119.8 205.6v7.9M159.6 205.6v7.9"/>
<path d="M199.3 205.6v7.9M239.1 205.6v7.9"/>
</g>
<g fill="none" stroke="#000" stroke-width=".34">
<path d="M79.8 175.8h-31.6v29.8h221.4v-41.1h-189.8v41.1M79.8 178.7h38M117.8 164.5v41.1M168.4 164.5v41.1M168.4 178.7h101.2M168.4 172.4h101.2M219 178.7v26.9M48.2 196.1h69.6M79.8 188.9h38M117.8 183.5h50.6M168.4 191.4h101.2M168.4 199.3h101.2"/>
<path d="M193.7 199.3v6.3"/>
</g>
<text font-size="7.5" x="244.5" y="185.2">OHD</text>
<text font-size="5.4" x="98.8" y="187.4">1 Pza(s)</text>
<g font-size="4.3">
<text x="140.8" y="106.5">1.0620</text>
<text x="115.6" y="116">0.0050</text>
<text x="148.8" y="116">0.0050</text>
<text x="171.8" y="114.7">R0.0300</text>
<text x="181.7" y="121">0.044</text>
<text x="94.1" y="135.3">0.1560</text>
<text x="216.9" y="135.8">120°</text>
<text x="230" y="135.8">0.0590</text>
<text x="247.8" y="135.8">0.1390</text>
<text x="183.3" y="147.4">0.02</text>
<text x="143.3" y="155.6">0.1200</text>
<text x="178.3" y="155.6">0.40</text>
<text x="92.5" y="168.1">Material:</text>
<text x="118.7" y="168.1">Link:</text>
<text x="90" y="174.8">O1 Steel</text>
<text x="169.8" y="176.8">Part:WCD 01-573-101</text>
<text x="80.1" y="186.6">Quantity:</text>
<text x="170" y="186.2">Required:ING.</text>
<text x="221.2" y="186.2">Company:</text>
<text x="80.4" y="194.4">Finish: QUITAR FILOS</text>
<text x="186.4" y="194.4">Designer:</text>
<text x="235.4" y="194.4">Aproved:</text>
<text x="49.7" y="202.3">Deadline: ------</text>
<text x="169.1" y="203.4">Date:</text>
<text x="176.7" y="198.7">JESUS ESTRADA</text>
<text x="225.8" y="198.7">ANTONIO VAZQUEZ</text>
<text x="194.9" y="204.1">Rev:A</text>
<text x="221.5" y="204.1">#</text>
<text x="231.8" y="204.1">SO-20591</text>
</g>
<text font-size="4" x="80.2" y="202.4">Heat treatmen: N/A</text>
<g font-size="3.7">
<text x="118.7" y="171.4">C:\Users\USUARIO\Desktop\JESUS</text>
<text x="118.7" y="176.3">ESTRADA\SUPRAJIT\CHAVA\WCD 01-</text>
<text x="118.7" y="181.1">573-101\</text>
</g>
<text font-size="3.6" x="169.8" y="169.2">Product program: ENSAMBLE DE PERNO A SPROKET</text>
<text font-size="3.5" x="120.6" y="198">SERVICIOS Y MAQUINADOS</text>
<text font-size="3.4" x="177.7" y="203.7">25/02/2026</text>
<g font-size="3.2">
<text x="19.5" y="5.9">7</text>
<text x="59.3" y="5.9">6</text>
<text x="99.1" y="5.9">5</text>
<text x="138.8" y="5.9">4</text>
<text x="178.6" y="5.9">3</text>
<text x="218.4" y="5.9">2</text>
<text x="258.1" y="5.9">1</text>
<text x="3.6" y="17.1">G</text>
<text x="272.2" y="17.1">G</text>
<text x="4.1" y="47.9">F</text>
<text x="272.8" y="47.9">F</text>
<text x="4.1" y="78.6">E</text>
<text x="272.8" y="78.6">E</text>
<text x="3.7" y="109.3">D</text>
<text x="272.4" y="109.3">D</text>
<text x="3.6" y="140.1">C</text>
<text x="272.3" y="140.1">C</text>
<text x="4" y="170.8">B</text>
<text x="272.7" y="170.8">B</text>
<text x="3.8" y="201.5">A</text>
<text x="272.4" y="201.5">A</text>
<text x="19.5" y="210.9">7</text>
<text x="59.3" y="210.9">6</text>
<text x="99.1" y="210.9">5</text>
<text x="138.8" y="210.9">4</text>
<text x="178.6" y="210.9">3</text>
<text x="218.4" y="210.9">2</text>
<text x="258.1" y="210.9">1</text>
</g>
<g font-size="2.7">
<text x="49.7" y="183.2">PULGADAS</text>
<text x="49.7" y="180.4">LAS DIMENCIONES ESTAN EN</text>
<text x="49.7" y="191.6">-DOS DECIMALES</text>
<text x="49.7" y="188.8">-ANGULAR</text>
<text x="49.7" y="186">TOLERANCIAS:</text>
<text x="69.1" y="189.7">0.01&quot;</text>
<text x="69.1" y="186.6">0.5°</text>
<text x="49.7" y="194.4">-TRES DECIMALES</text>
<text x="69.1" y="192.8">0.005&quot;</text>
</g>
</svg>
